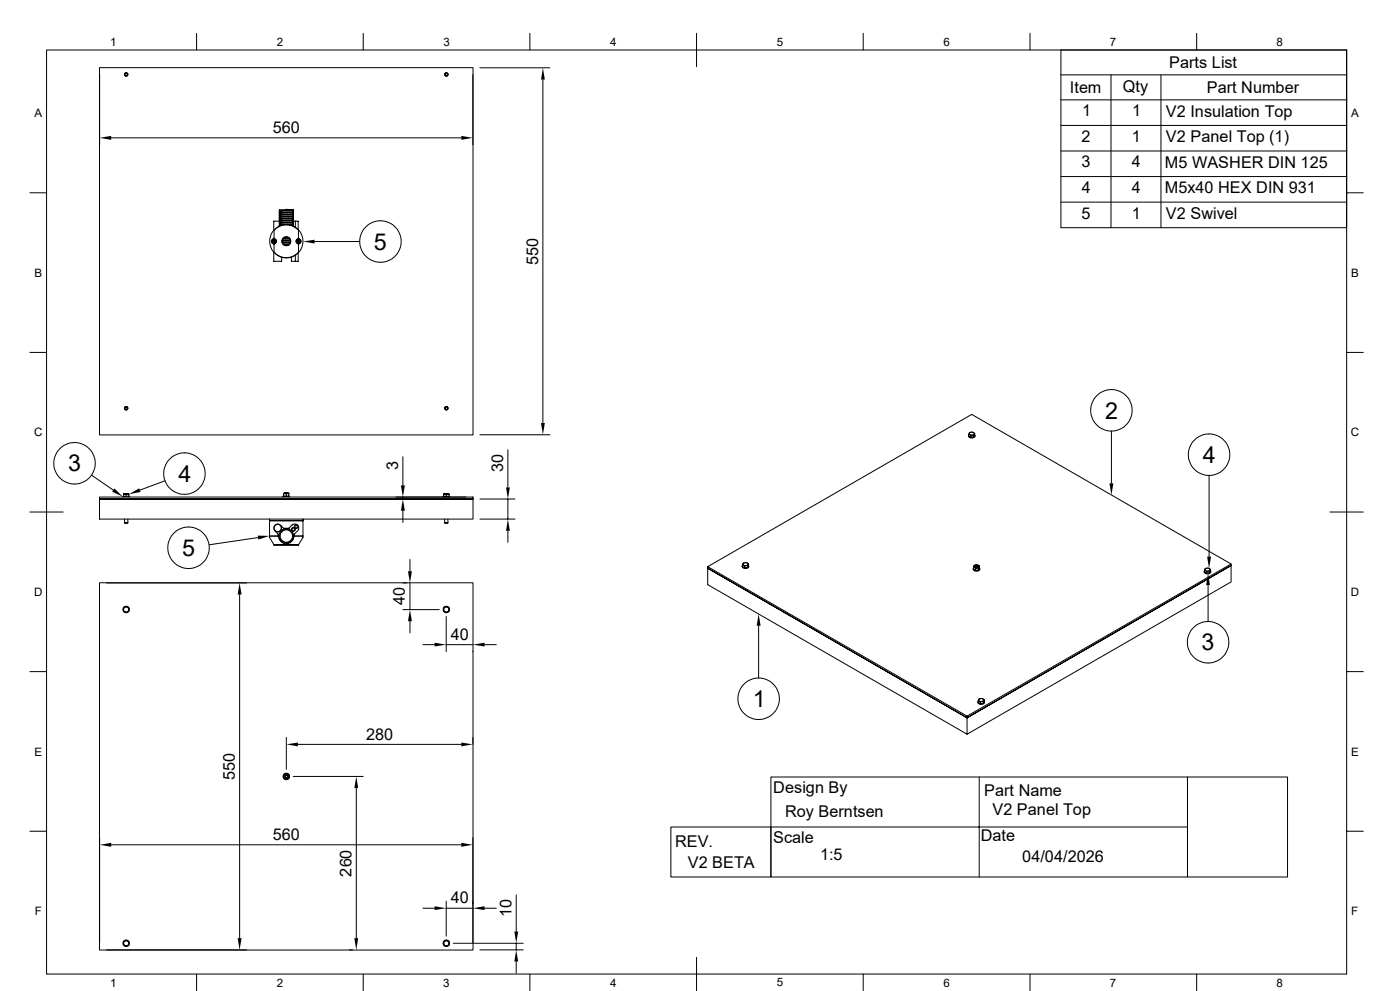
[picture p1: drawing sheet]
<svg xmlns="http://www.w3.org/2000/svg" width="420mm" height="297mm" viewBox="0 0 420 297" stroke-linecap="round" stroke-linejoin="round" font-family="sans-serif">
<g fill="none" stroke="#000" stroke-width=".3">
<path d="M14 15h390v276.9h-390zM59 10v5M109 10v5M159 10v5M209 10v10M259 10v5M309 10v5M359 10v5M404 15h-85.7v53.2h85.7M29.8 20.3h112.1v110h-112.1zM29.9 22.4v21M141.9 22.4v21"/>
<path d="M144 20.3h21M162.9 23.8v103M318.3 22.4h85.7M318.3 29.9h85.7M318.3 37.6h85.7M333.3 22.4v45.8M348.3 22.4v45.8M9 57.8h5M33.4 41.3h105M318.3 45.3h85.7M318.3 52.9h85.7M404 57.8h5"/>
<path d="M82.1 75.6v2.7h2.4v-1.2M82.2 69h.1M82.2 69a4.9 4.9 0 0 1 7.4 0M82.2 69l.1 2.5-.6 .2-.3 .6 .3 .6 .6 .2-.1 2.5M82.2 75.6a4.9 4.9 0 0 0 7.4 0M82.2 69a4.9 4.9 0 0 0 0 6.6M82.3 69a4.9 4.9 0 0 1 7.2 0M82.3 75.6a4.9 4.9 0 0 0 7.2 0M82.3 71.5a.77 .77 0 0 1 .7 .8 .77 .77 0 0 1-.7 .8M83.7 66.3h-1.6v2.7M83.9 64v.3M84.4 67.5l-.6 .1 .1 .1"/>
<path d="M85.9 62.9h1.8M86.1 71l-.6 .1M86.6 73.4l-1.3 .1M86.8 73.2l-1.8 .1M86.8 71.4l-1.9 .1M87 71.6l-2.3 .1M87.1 72.8l-2.4 .1M87.1 72l-2.5 .1M87.2 72.2l-2.6 .1M87.2 72.6l-2.6 .1M87.4 77.1v1.2h1.2M87.9 62.9h.1a.24 .24 0 0 1-.1 .3 .24 .24 0 0 1-.3 0l-3.6 .1-.2 .1 .1 .4"/>
<path d="M87.9 63.5l.1 .2-4.2 .3M87.9 64.1h.2l-.2 .2-4.1 .3 .1 .4M87.9 64.7l.2 .2-4.2 .3v.4M87.9 65.3l.2 .2-4.2 .2v.5M87.9 65.9l.2 .2-.4 .1-3.7 .1-.2 .1 .1 .4M87.9 66.5h.1a.24 .24 0 0 1-.1 .3 .24 .24 0 0 1-.3 0l-3.5 .1-.3 .1 .1 .4M87.9 67.1l.1 .2-1.2 .1M87.9 67.6l.2 .2M87.9 66.7v.4l-4.2 .3 .2 .2M87.9 66.1l-.1 .4-4.1 .3 .2 .2M87.9 65.5l-.1 .5-4.1 .2 .2 .2M87.9 64.9v.4l-.2 .1-3.6 .1a.23 .23 0 0 0-.3 0 .23 .23 0 0 0 0 .3h.1"/>
<path d="M87.9 64.3v.4l-4.2 .3 .2 .2M87.9 63.7v.4l-4 .2-.2 .1 .2 .2M87.9 63.1v.4l-4.2 .3 .2 .2M87.9 62.9l-4.2 .3 .2 .2M87.9 62.9h-4v.3M87.9 66.3h.7M87.9 67.7h.1M87.9 67.3v.4M88.6 66.3h.9v2.5M88.6 66.3v1.8M88.6 76.5v1.8M89.4 71.5a.77 .77 0 0 0-.6 .8 .77 .77 0 0 0 .6 .8"/>
<path d="M89.5 75.8v2.5h-.9M89.5 69l-.1 2.5 .7 .2 .2 .6-.3 .6-.6 .2 .1 2.5M89.5 75.6h.1M89.6 69h-.1M89.6 69a4.9 4.9 0 0 1 0 6.6M94.4 72.4h13.5M318.3 60.6h85.7M9 105.6h5M404 105.6h5M120.9 136.9v8.6M144 130.3h21M152.4 134.8v11.3"/>
<path d="M290.5 130.6a1.05 1.05 0 0 0 1 .7 1.05 1.05 0 0 0 1-.7M290.6 130.3a.95 .95 0 0 0 .7 .9 .95 .95 0 0 0 1.1-.4v-.5M290.8 129.8l.2-.1a.71 .71 0 0 1 .7-.2 .71 .71 0 0 1 .5 .7l-.1 .1a.71 .71 0 0 1-.8 .1 .71 .71 0 0 1-.5-.6zM291.3 130.6l-.7-.4v.5l.7 .4M292.2 130.4l-.9 .1v.6l.9-.2M292.4 129.9l-.2 1 .2-1-.4-.3h-1.1l-.3 .6M333.4 129.2v15.7M9 153.5h10M27.5 142.4l6.5 4.5M29.8 149.6h112.1v6h-112.1zM29.8 149h112.1v.6h-112.1zM36.9 149v-.2h2v.2"/>
<path d="M37 148.1l1.7-.1v.8M37.4 156.7h1M37.4 155.6v1.1M37.8 148.1h-.8v.7M38.4 155.6v1.1M38.7 148.1h-.9v.7M49.5 144.1l-7.5 2.8M80.9 155.6v.4h10v-.4M82.5 159.1a1.91 1.91 0 0 1 1.1 1.6M84.2 157.4l.3 .3a1.66 1.66 0 0 0 1.9 .7h.2l1.2-1.2 .9-.1 .7 .4 .2 .5v.7l-.3 .4a1.91 1.91 0 0 0-1.1 1.6M84.9 149v-.2h2v.2M84.9 156v.1"/>
<path d="M85.1 147.9h.4M85.1 148.7h.8M85.1 158.3l.1 .1M85.1 158.3h.1M85.1 148v.8M85.3 147.7h1.2M85.3 147.8l-.2 .1M85.3 158.3v.1M85.5 147.9h.8M85.5 147.6l.9 .1h-1zM85.6 158.4h.6M85.9 148.7h.8"/>
<path d="M85.9 158.5v.1M85.9 148v.7M86.3 147.9h.4M86.4 147.7h.1M86.5 147.8l.1 .1M86.5 158.3l-.1 .1M86.6 158.4h.1M86.7 148v.8M86.7 158.3l-.1 .1M86.9 156v.1M118.8 149.6h21M118.8 149h21"/>
<path d="M120.9 149v.6M120.9 153.1v3.5M132.9 149v-.2h2v.2M133.1 148.1l1.6-.1v.8M133.4 156.7h1M133.4 155.6v1.1M133.9 148.1h-.8v.7M134.4 155.6v1.1M134.7 148.1h-.8v.7M144 155.6h10.5M144 149.6h10.5M152.4 149.6v6"/>
<path d="M152.4 159.1v3.5M362.7 142.5v24.3M398.9 153.5h10.1M29.8 174.7h112.1v110h-112.1zM32 174.7h42M71.9 178.2v103M77.4 161.1l-14.7 2.2M80.9 160.7h2.7M82.2 163.3h7.4zM83.5 160.1l-.1 .2M83.6 160.7l.1 .8 .5 .7 1.3 .7h.7l1.1-.5 .7-.9 .2-.8M88.2 160.7h.1"/>
<path d="M88.2 160.1l.1 .2M88.3 160.7h2.6l-.1 .4-1.2 2.2M88.3 160.7h2.6v-4.6h-10v4.9l1.3 2.3M120.9 174.7h1.1M123 167.7v3.5M123 174.7v8M212.3 169.8l79.2-45.6 77.8 44.8v.5l-79.2 45.6-77.8-44.8v4.9l77.8 44.8v-4.9l79.2-45.6v4.9l-79.2 45.6M222.6 169.7v.1M222.8 169.4a.95 .95 0 0 0 .7 .9 .95 .95 0 0 0 1-.4v-.5M223 168.9l.1-.1a.71 .71 0 0 1 .8-.2 .71 .71 0 0 1 .4 .7l-.1 .1a.71 .71 0 0 1-.8 .1 .71 .71 0 0 1-.4-.6zM223.4 169.7l-.7-.4v.5l.7 .4M224.3 169.5l-.9 .1v.6l.9-.1"/>
<path d="M224.5 169l-.2 1.1 .2-1.1-.4-.3h-1l-.4 .6M224.6 169.7a1.05 1.05 0 0 1-.9 .7 1.05 1.05 0 0 1-1-.6M291.9 170.5a1.05 1.05 0 0 0 1 .7 1.05 1.05 0 0 0 1-.7M292.1 170v.6l.6 .3M292.1 170l.6 .3 .5-.1M292.1 170.2a.95 .95 0 0 0 .7 .9 .95 .95 0 0 0 1-.4v-.5M292.1 169.7v.3M292.1 169.8l.3-.4 .4-.2 .7 .2 .3 .4M292.2 169.8l.4 .4h.6M292.3 169.5h-.1M292.4 169.5a.63 .63 0 0 1 .6-.2 .63 .63 0 0 1 .5 .5 .63 .63 0 0 1-.6 .2 .63 .63 0 0 1-.5-.5zM292.4 169.6v.1"/>
<path d="M292.7 169.4l-.1 .1M292.7 170.3v.6M292.7 169.4l-.2 .1a.43 .43 0 0 0 .5 .5 .43 .43 0 0 0 .3-.5M293.3 169.5l.2 .2M293.3 169.5a.35 .35 0 0 1-.4 .4 .35 .35 0 0 1-.3-.4l-.2 .2M293.4 169.6v.1M293.6 170.8l-.9 .1M293.6 170.2v.6M293.7 169.6l.1 .1-.1 .2M293.7 169.9l-.5 .3M293.7 169.8v.1M293.7 169.9l-.1 .3h-.4"/>
<path d="M293.8 170.3l-.2 .5M293.8 169.7v.6M361.2 171.3a1.05 1.05 0 0 0 1 .7 1.05 1.05 0 0 0 1-.7M361.4 171a.95 .95 0 0 0 .7 .9 .95 .95 0 0 0 1-.4v-.5M361.6 170.5l.1-.1a.71 .71 0 0 1 .8-.1 .71 .71 0 0 1 .4 .6l-.1 .1a.71 .71 0 0 1-.8 .2 .71 .71 0 0 1-.4-.7zM362 171.3l-.6-.4v.5l.6 .4M362.4 175.3v10.9M362.9 171.2l-.9 .1v.5l.9-.1M363.1 170.6l-.2 1.1 .2-.5-.1-.7-1.2-.2-.3 .1-.1 .5M369.3 169l-79.2 45.6v.5l-77.8-44.8v-.5l77.8 44.8M37 182.2l.8-.4 .5 .2a.85 .85 0 0 1 .2 1.1 .85 .85 0 0 1-1.1 .3 .85 .85 0 0 1-.4-1.1zM120.9 182.7h10.9"/>
<path d="M123 186.2v3.5M126.9 193.2h3.5M133.1 182.2l.7-.4 .5 .2a.8 .8 0 0 1 0 1.4 .8 .8 0 0 1-1.2-.8zM133.9 184.8v10.5M133.9 193.2h8M141.9 195.2v.1M145.4 193.2h3.5M227.6 187.5v15.7M9 201.3h5M293.3 210.4v.2M293.5 210.1a.95 .95 0 0 0 .7 1 .95 .95 0 0 0 1-.5v-.5M293.7 209.6l.1-.1a.71 .71 0 0 1 .8-.2 .71 .71 0 0 1 .4 .7l-.1 .1a.71 .71 0 0 1-.8 .2 .71 .71 0 0 1-.4-.7z"/>
<path d="M294.1 210.4l-.6-.4v.5l.6 .4M295 210.2l-.9 .2v.5l.9-.1M295.2 209.7l-.2 1.1 .2-1.1-.5-.3-.9 .1-.3 .5M295.4 210.4a1.08 1.08 0 0 1-1 .7 1.08 1.08 0 0 1-1-.5M404 201.3h5M85.1 232.7a.44 .44 0 0 0 .4 .7M85.1 232.7l.4 .7M85.5 232a.45 .45 0 0 1 .4-.2 .45 .45 0 0 1 .4 .2M85.5 232a.44 .44 0 0 0-.4 .7M85.5 233.4a.45 .45 0 0 0 .4 .2 .45 .45 0 0 0 .4-.2M85.5 232h.8M85.5 232l-.4 .7"/>
<path d="M85.5 233.4h.8M85.9 221v9.6M86.3 232l.4 .7M86.3 232a.44 .44 0 0 1 .4 .7M86.7 232.7l-.4 .7M86.7 232.7a.44 .44 0 0 1-.4 .7M88 232.7h21M89.4 223.1h49M106.9 236.2v45M141.9 221v2.1M231.3 232.9h124.9v29.9h-124.9zM293.8 232.9v29.9"/>
<path d="M356.2 232.9h30v29.9h-30zM9 249.1h5M29.9 251.1v31.5M33.4 253.2h105M141.9 251.1v31.5M201.3 247.9h30v14.9h-30zM231.3 247.9h124.9M404 249.1h5M126.9 272.2h3.5M133.9 270.1v10.5M133.9 272.2h8M145.4 272.2h3.5"/>
<path d="M154.9 268.2v11M32 284.7h42M59 291.9v5M104.8 284.7h.9M109 291.9v5M136 282.7h21M144 284.7h13M154.9 282.7v2M154.9 288.2v3.5M159 291.9v5M209 286.9v10M259 291.9v5"/>
<path d="M309 291.9v5M359 291.9v5"/>
<circle cx="37.8" cy="22.3" r=".5"/>
<circle cx="37.8" cy="22.3" r=".34"/>
<circle cx="37.9" cy="22.3" r=".47"/>
<circle cx="133.9" cy="22.3" r=".5"/>
<circle cx="133.9" cy="22.3" r=".34"/>
<circle cx="133.9" cy="22.3" r=".47"/>
<circle cx="82.2" cy="72.3" r=".5"/>
<circle cx="82.2" cy="72.3" r=".3"/>
<circle cx="82.2" cy="72.3" r=".68"/>
<circle cx="85.9" cy="72.3" r="1.27"/>
<circle cx="85.9" cy="72.3" r="1.36"/>
<circle cx="89.5" cy="72.3" r=".5"/>
<circle cx="89.5" cy="72.3" r=".3"/>
<circle cx="89.5" cy="72.3" r=".68"/>
<circle cx="114.1" cy="72.4" r="6.2"/>
<circle cx="22.4" cy="138.9" r="6.2"/>
<circle cx="37.8" cy="122.4" r=".5"/>
<circle cx="37.8" cy="122.3" r=".34"/>
<circle cx="37.9" cy="122.3" r=".47"/>
<circle cx="133.9" cy="122.4" r=".5"/>
<circle cx="133.9" cy="122.3" r=".34"/>
<circle cx="133.9" cy="122.3" r=".47"/>
<circle cx="333.4" cy="123" r="6.2"/>
<circle cx="362.7" cy="136.3" r="6.2"/>
<circle cx="55.3" cy="141.9" r="6.2"/>
<circle cx="83.3" cy="158.2" r="1.18"/>
<circle cx="83.3" cy="158.3" r="1.08"/>
<circle cx="88" cy="158.7" r=".59"/>
<circle cx="88" cy="158.7" r=".39"/>
<circle cx="88.9" cy="157.8" r=".59"/>
<circle cx="88.9" cy="157.8" r=".39"/>
<circle cx="56.6" cy="164.2" r="6.2"/>
<circle cx="85.9" cy="160.6" r="2.19"/>
<circle cx="85.9" cy="160.6" r="1.98"/>
<circle cx="85.9" cy="160.7" r="1.86"/>
<circle cx="292.9" cy="169.5" r=".28"/>
<circle cx="37.8" cy="182.7" r=".98"/>
<circle cx="37.9" cy="182.7" r=".77"/>
<circle cx="133.9" cy="182.7" r=".98"/>
<circle cx="133.9" cy="182.7" r=".77"/>
<circle cx="362.4" cy="192.5" r="6.2"/>
<circle cx="227.6" cy="209.4" r="6.2"/>
<circle cx="85.9" cy="232.7" r=".98"/>
<circle cx="85.9" cy="232.7" r=".47"/>
<circle cx="85.9" cy="232.7" r=".34"/>
<circle cx="85.9" cy="232.7" r=".5"/>
<circle cx="37.8" cy="282.7" r=".98"/>
<circle cx="37.8" cy="282.7" r=".92"/>
<circle cx="37.9" cy="282.7" r=".77"/>
<circle cx="133.9" cy="282.7" r=".98"/>
<circle cx="133.9" cy="282.7" r=".92"/>
<circle cx="133.9" cy="282.7" r=".77"/>
</g>
<g fill="#000">
<path d="M162.9 20.3l.5 3.5h-1.1zM29.9 41.3l3.5-.6v1.2zM138.4 40.7l3.5 .6-3.5 .6zM90.9 72.4l3.5-.6v1.2zM162.3 126.8h1.1l-.5 3.5zM34.3 146.4l2.6 2.5-3.2-1.5zM38.7 148.1l3-1.8 .5 1.1zM120.9 149.6l.6 3.5h-1.2zM120.3 145.5h1.2l-.6 3.5zM152.4 155.6l.6 3.5h-1.2zM151.8 146.1h1.2l-.6 3.5zM332.8 144.9h1.2l-.6 3.5z"/>
<path d="M71.9 174.7l.6 3.5h-1.2zM77.3 160.5l3.6 .1-3.4 1.1zM122.4 171.2h1.2l-.6 3.5zM362.4 171.9l.6 3.4h-1.2zM362.1 166.8h1.2l-.6 3.5zM123 182.7l.6 3.5h-1.2zM130.4 192.6l3.5 .6-3.5 .6zM141.9 193.2l3.5-.6v1.2zM227.6 184l.6 3.5h-1.2zM85.9 223.1l3.5-.6v1.2zM106.9 232.7l.5 3.5h-1.1zM138.4 222.5l3.5 .6-3.5 .6z"/>
<path d="M29.9 253.2l3.5-.6v1.2zM138.4 252.6l3.5 .6-3.5 .6zM130.4 271.6l3.5 .6-3.5 .6zM141.9 272.2l3.5-.6v1.2zM154.3 279.2h1.1l-.5 3.5zM71.3 281.2h1.2l-.6 3.5zM106.3 281.2h1.1l-.5 3.5zM154.9 284.7l.5 3.5h-1.1z"/>
</g>
<g font-size="7">
<text x="112.2" y="74.8">5</text>
<text x="331.6" y="125.5">2</text>
<text x="20.4" y="141.3">3</text>
<text x="360.9" y="138.8">4</text>
<text x="53.5" y="144.4">4</text>
<text x="54.6" y="166.7">5</text>
<text x="360.5" y="194.9">3</text>
<text x="225.9" y="211.9">1</text>
</g>
<g font-size="4.9">
<text x="350.8" y="20.4">Parts List</text>
<text x="321" y="27.9">Item</text>
<text x="336.9" y="27.4">Qty</text>
<text x="362" y="27.9">Part Number</text>
<text x="324.6" y="34.8">1</text>
<text x="339.6" y="34.8">1</text>
<text x="349.8" y="34.9">V2 Insulation Top</text>
<text x="81.8" y="39.8">560</text>
<text x="324.5" y="42.5">2</text>
<text x="339.6" y="42.5">1</text>
<text x="349.8" y="42.6">V2 Panel Top (1)</text>
<text x="324.4" y="50.2">3</text>
<text x="339.5" y="50.1">4</text>
<text x="349.4" y="50.3">M5 WASHER DIN 125</text>
<text x="324.5" y="57.8">4</text>
<text x="339.5" y="57.8">4</text>
<text x="349.4" y="57.9">M5x40 HEX DIN 931</text>
<text x="324.4" y="65.5">5</text>
<text x="339.6" y="65.5">1</text>
<text x="349.8" y="65.6">V2 Swivel</text>
<text x="161.4" y="79.4" transform="rotate(-90 161.4 79.4)">550</text>
<text x="119.4" y="140.8" transform="rotate(-90 119.4 140.8)">3</text>
<text x="150.9" y="141.4" transform="rotate(-90 150.9 141.4)">30</text>
<text x="121.5" y="181.3" transform="rotate(-90 121.5 181.3)">40</text>
<text x="135.3" y="191.7">40</text>
<text x="109.9" y="221.7">280</text>
<text x="70.4" y="233.8" transform="rotate(-90 70.4 233.8)">550</text>
<text x="232" y="237.7">Design By</text>
<text x="295.3" y="238.5">Part Name</text>
<text x="235.5" y="244.7">Roy Berntsen</text>
<text x="297.7" y="244.2">V2 Panel Top</text>
<text x="81.8" y="251.7">560</text>
<text x="202.6" y="253.7">REV.</text>
<text x="231.9" y="252.5">Scale</text>
<text x="246" y="257.9">1:5</text>
<text x="294.2" y="252.2">Date</text>
<text x="105.4" y="262.7" transform="rotate(-90 105.4 262.7)">260</text>
<text x="206.4" y="260.1">V2 BETA</text>
<text x="306.7" y="258.4">04/04/2026</text>
<text x="135.3" y="270.7">40</text>
<text x="153.4" y="274.8" transform="rotate(-90 153.4 274.8)">10</text>
</g>
<g font-size="3.5">
<text x="33" y="13.7">1</text>
<text x="83" y="13.7">2</text>
<text x="133" y="13.7">3</text>
<text x="183" y="13.7">4</text>
<text x="233" y="13.7">5</text>
<text x="283" y="13.7">6</text>
<text x="333" y="13.7">7</text>
<text x="383" y="13.7">8</text>
<text x="10.3" y="35.1">A</text>
<text x="405.3" y="35.1">A</text>
<text x="10.3" y="83">B</text>
<text x="405.3" y="83">B</text>
<text x="10.2" y="130.8">C</text>
<text x="405.2" y="130.8">C</text>
<text x="10.2" y="178.6">D</text>
<text x="405.2" y="178.6">D</text>
<text x="10.3" y="226.4">E</text>
<text x="405.3" y="226.4">E</text>
<text x="10.4" y="274.3">F</text>
<text x="405.4" y="274.3">F</text>
<text x="33" y="295.7">1</text>
<text x="83" y="295.7">2</text>
<text x="133" y="295.7">3</text>
<text x="183" y="295.7">4</text>
<text x="233" y="295.7">5</text>
<text x="283" y="295.7">6</text>
<text x="333" y="295.7">7</text>
<text x="383" y="295.7">8</text>
</g>
</svg>
